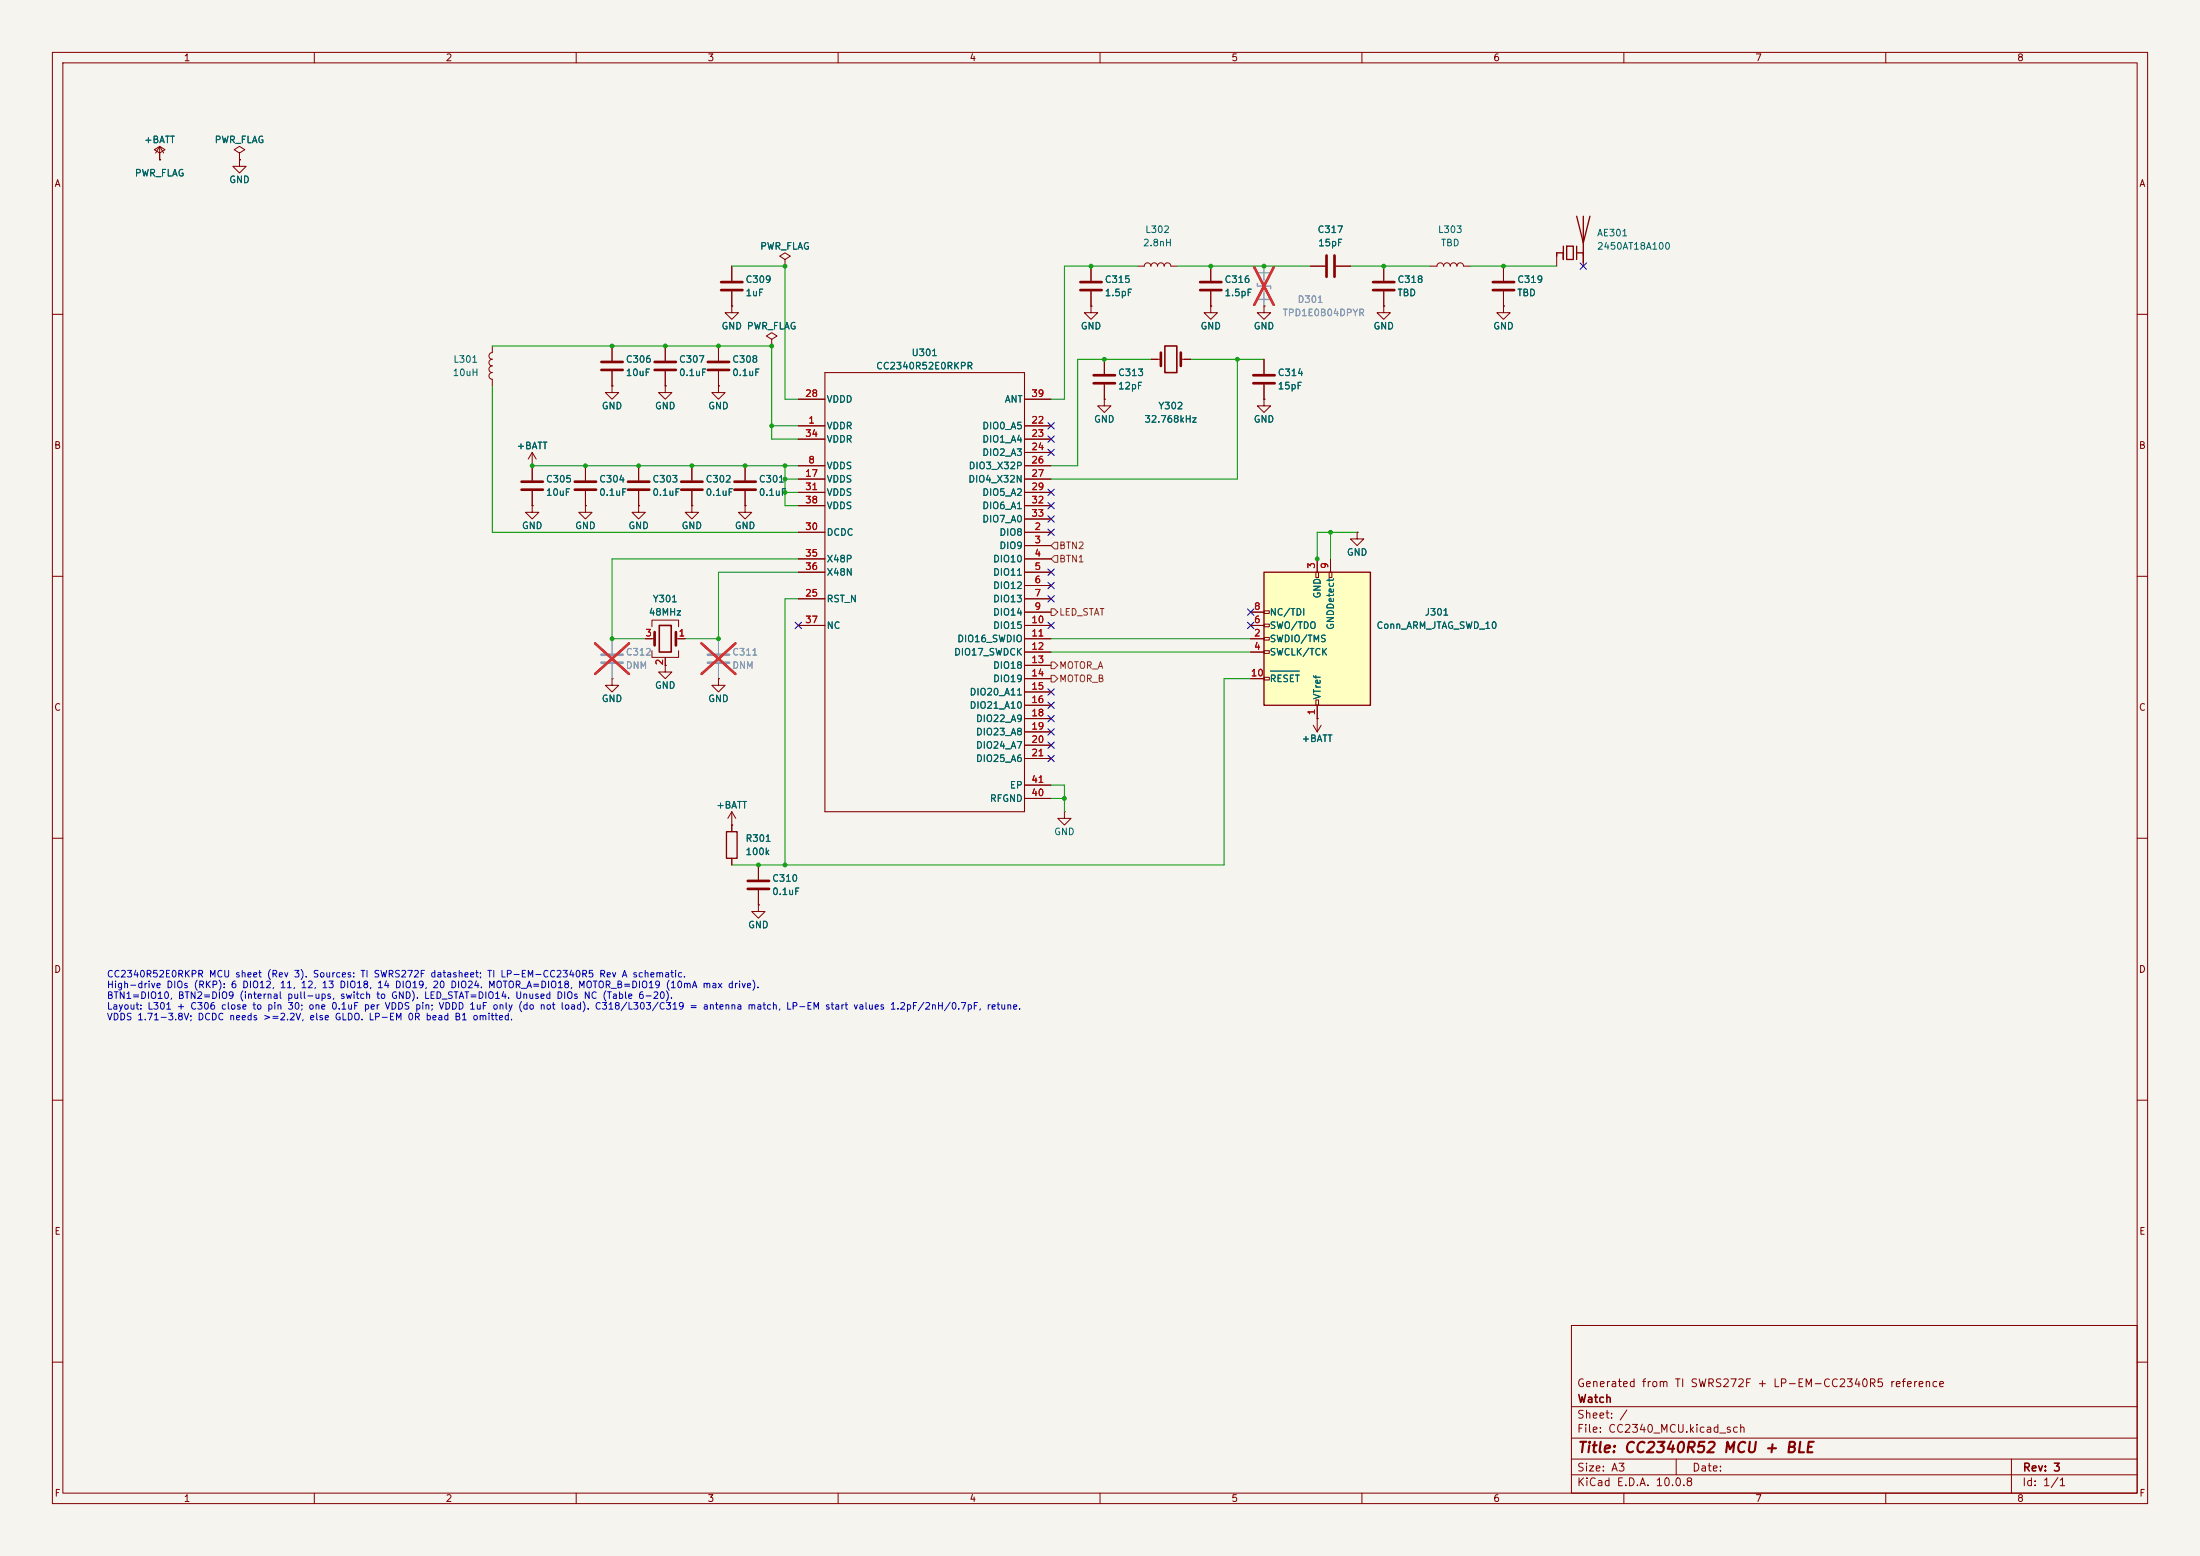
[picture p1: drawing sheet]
<svg xmlns="http://www.w3.org/2000/svg" width="420mm" height="297mm" viewBox="0 0 420 297" stroke-linecap="round" stroke-linejoin="round" font-family="sans-serif">
<path d="M0 0h420v297h-420z" fill="#f5f4ef" stroke="#f5f4ef" stroke-width=".19"/>
<g fill="none" stroke="#840000" stroke-width=".19">
<path d="M10 10h400v277h-400zM12 12h396v273h-396zM60 10v2M110 10v2M160 10v2M210 10v2M260 10v2M310 10v2M360 10v2M208.3 58.4v1.3h1.2l-1.2 1.3-1.3-1.3h1.3M208.3 58.4h.1M208.3 50.8v2.8"/>
<path d="M208.3 55.6v2.8M217.2 50.8h1.2a.64 .64 0 0 1 .7-.6 .64 .64 0 0 1 .6 .6 .64 .64 0 0 1 .6-.6 .64 .64 0 0 1 .7 .6 .64 .64 0 0 1 .6-.6 .64 .64 0 0 1 .6 .6 .64 .64 0 0 1 .7-.6 .64 .64 0 0 1 .6 .6h1.3M231.1 58.4v1.3h1.3l-1.3 1.3-1.2-1.3h1.2M231.1 58.4h.1M231.1 50.8v2.8M231.1 55.6v2.8M241.3 58.4v1.3h1.3l-1.3 1.3-1.3-1.3h1.3M241.3 58.4h.1M250.2 50.8h2.8M255 50.8h2.8M264.2 58.4v1.3h1.2l-1.2 1.3-1.3-1.3h1.3M264.2 58.4h.1"/>
<path d="M264.2 50.8v2.8M264.2 55.6v2.8M273 50.8h1.3a.64 .64 0 0 1 .7-.6 .64 .64 0 0 1 .6 .6 .64 .64 0 0 1 .6-.6 .64 .64 0 0 1 .7 .6 .64 .64 0 0 1 .6-.6 .64 .64 0 0 1 .6 .6 .64 .64 0 0 1 .7-.6 .64 .64 0 0 1 .6 .6h1.3M287 58.4v1.3h1.3l-1.3 1.3-1.3-1.3h1.3M287 58.4h.1M287 50.8v2.8M287 55.6v2.8M297.2 48.3v2.5M302.3 48.3v2.5M10 60h2M127 73.7v1.2h1.3l-1.3 1.3-1.3-1.3h1.3M127 73.7h.1"/>
<path d="M147.3 64.8l1-.7-1-.6-1 .6 1 .7v1.2M147.3 66h.1M210.8 76.2v1.3h1.3l-1.3 1.2-1.3-1.2h1.3M210.8 76.2h.1M408 60h2M101.6 96.5v1.3h1.3l-1.3 1.3-1.3-1.3h1.3M101.6 96.5h.1M101.6 88.9v2.8M101.6 93.7v2.8M111.8 88.9v2.8M111.8 93.7v2.8M121.9 96.5v1.3h1.3l-1.3 1.3-1.3-1.3h1.3"/>
<path d="M121.9 96.5h.1M121.9 88.9v2.8M121.9 93.7v2.8M132.1 88.9v2.8M132.1 93.7v2.8M142.2 88.9v2.8M142.2 93.7v2.8M10 110h2M408 110h2M10 160h2M139.7 157.5v1.3M203.2 154.9v1.3h1.3l-1.3 1.3-1.3-1.3h1.3"/>
<path d="M203.2 154.9h.1M408 160h2M139.7 163.8v1.3M10 210h2M408 210h2M300 253h108v32h-108zM10 260h2M300 278.5h108M300 274.5h108M300 268.5h108M320 278.5v3M384 278.5v6.5"/>
<path d="M408 260h2M60 285v2M110 285v2M160 285v2M210 285v2M260 285v2M300 281.5h108M310 285v2M360 285v2"/>
</g>
<path d="M114.8 125h4.1M114.8 126.5h4.1" fill="none" stroke="#9c9b98" stroke-width=".51"/>
<path d="M116.8 121.9v2.8M116.8 126.7v2.8" fill="none" stroke="#9c9b98" stroke-width=".19"/>
<path d="M113.6 122.8l6.5 5.9M120.1 122.8l-6.5 5.9" fill="none" stroke="#e12e31" stroke-width=".46"/>
<g fill="none" stroke="#840000" stroke-width=".51">
<path d="M206.2 53.8h4.1M206.2 55.4h4.1M229.1 53.8h4.1M229.1 55.4h4.1M253.2 48.8v4M254.8 48.8v4M262.1 53.8h4.1M262.1 55.4h4.1M285 53.8h4.1M285 55.4h4.1M99.6 91.9h4M99.6 93.5h4"/>
<path d="M109.7 91.9h4.1M109.7 93.5h4.1M119.9 91.9h4.1M119.9 93.5h4.1M130 91.9h4.1M130 93.5h4.1M140.2 91.9h4.1M140.2 93.5h4.1"/>
</g>
<path d="M298.4 47v2.5v-1.2h-1.2v.6M299.1 47h1.3v2.5h-1.3zM301 41.3l1.3 5.1 1.2-5.1M301 48.3h1.3M301 47v2.5M302.3 41.3v8.9M138.7 158.8h2v5h-2z" fill="none" stroke="#840000" stroke-width=".25"/>
<path d="M241.3 109.2h20.3v25.4h-20.3z" fill="#ffffc2"/>
<path d="M241.3 109.2h20.3v25.4h-20.3z" fill="none" stroke="#840000" stroke-width=".25"/>
<g fill="none" stroke="#840000" stroke-width=".19">
<path d="M30.5 30.5h.1M30.5 29.2l1-.6-1-.7-1 .7 1 .6v1.3M30.5 27.9l-.8 1.3M30.5 27.9l.7 1.3M30.5 27.9v2.6M45.7 30.5v1.3h1.3l-1.3 1.2-1.3-1.2h1.3M45.7 30.5h.1M45.7 29.2l1-.6-1-.7-1 .7 1 .6v1.3M139.7 58.4v1.3h1.3l-1.3 1.3-1.3-1.3h1.3M139.7 58.4h.1M139.7 50.8v2.8M139.7 55.6v2.8"/>
<path d="M149.9 49.5l1-.6-1-.6-1.1 .6 1.1 .6v1.3M149.9 50.8h.1M208.3 58.4h.1M208.3 50.8v2.8M208.3 55.6v2.8M231.1 58.4h.1M231.1 50.8v2.8M231.1 55.6v2.8M241.3 58.4h.1M250.2 50.8h2.8M255 50.8h2.8M264.2 58.4h.1"/>
<path d="M264.2 50.8v2.8M264.2 55.6v2.8M287 58.4h.1M287 50.8v2.8M287 55.6v2.8M94 69.8a.64 .64 0 0 0-.7 .7 .64 .64 0 0 0 .7 .6 .64 .64 0 0 0-.7 .7 .64 .64 0 0 0 .7 .6v1.3M94 66v1.3a.64 .64 0 0 0-.7 .6 .64 .64 0 0 0 .7 .7 .64 .64 0 0 0-.7 .6 .64 .64 0 0 0 .7 .7M116.8 73.7v1.2h1.3l-1.3 1.3-1.2-1.3h1.2M116.8 73.7h.1M116.8 66v2.8M116.8 70.9v2.8M127 73.7h.1"/>
<path d="M127 66v2.8M127 70.9v2.8M137.2 73.7v1.2h1.2l-1.2 1.3-1.3-1.3h1.3M137.2 73.7h.1M137.2 66v2.8M137.2 70.9v2.8M147.3 66h.1M152.4 76.2h5.1M195.6 76.2h5.1M210.8 76.2h.1M210.8 68.6v2.8M210.8 73.4v2.8"/>
<path d="M219.7 68.6h1.9M225.4 68.6h1.9M241.3 76.2v1.3h1.3l-1.3 1.2-1.3-1.2h1.3M241.3 76.2h.1M241.3 68.6v2.8M241.3 73.4v2.8M101.6 88.9h.1M101.6 96.5h.1M101.6 86.4l-.8 1.2M101.6 86.4l.8 1.2M101.6 86.4v5.3M101.6 93.7v2.8"/>
<path d="M111.8 96.5v1.3h1.2l-1.2 1.3-1.3-1.3h1.3M111.8 96.5h.1M111.8 88.9v2.8M111.8 93.7v2.8M121.9 96.5h.1M121.9 88.9v2.8M121.9 93.7v2.8M132.1 96.5v1.3h1.2l-1.2 1.3-1.3-1.3h1.3M132.1 96.5h.1M132.1 88.9v2.8M132.1 93.7v2.8M142.2 96.5v1.3h1.3l-1.3 1.3-1.2-1.3h1.2"/>
<path d="M142.2 96.5h.1M142.2 88.9v2.8M142.2 93.7v2.8M152.4 81.3h5.1M152.4 88.9h5.1M152.4 91.4h5.1M152.4 83.8h5.1M152.4 94h5.1M152.4 96.5h5.1M195.6 81.3h5.1M195.6 88.9h5.1M195.6 91.4h5.1"/>
<path d="M195.6 83.8h5.1M195.6 86.4h5.1M195.6 94h5.1M195.6 96.5h5.1M195.6 99.1h5.1M124.5 119.6v-1.2h5v1.2M152.4 119.4h5.1M152.4 101.6h5.1M152.4 106.7h5.1M152.4 109.2h5.1M152.4 114.3h5.1M195.6 119.4h5.1"/>
<path d="M195.6 116.8h5.1M195.6 101.6h5.1M195.6 104.1h5.1M195.6 106.7h5.1M195.6 109.2h5.1M195.6 111.8h5.1M195.6 114.3h5.1M238.8 119.4h2.5M238.8 116.8h2.5M241.3 119.1h1v.5h-1zM241.3 116.6h1v.5h-1zM251.2 109.2h.5v1h-.5z"/>
<path d="M251.5 106.7v2.5M253.7 109.2h.6v1h-.6zM254 106.7v2.5M259.1 101.6v1.3h1.2l-1.2 1.2-1.3-1.2h1.3M259.1 101.6h.1M116.8 129.5v1.3h1.3l-1.3 1.3-1.2-1.3h1.2M116.8 129.5h.1M123.2 121.9h1.8M124.5 124.2v1.3h5v-1.3M127 127v1.3h1.3l-1.3 1.2-1.3-1.2h1.3M127 127h.1M127 125.5v1.5"/>
<path d="M129 121.9h1.8M137.2 129.5v1.3h1.2l-1.2 1.3-1.3-1.3h1.3M137.2 129.5h.1M195.6 121.9h5.1M195.6 124.5h5.1M195.6 129.5h5.1M195.6 127h5.1M195.6 132.1h5.1M195.6 134.6h5.1M195.6 137.2h5.1M195.6 139.7h5.1M238.8 121.9h2.5"/>
<path d="M238.8 124.5h2.5M238.8 129.5h2.5M241.3 124.2h1v.5h-1zM241.3 129.3h1v.5h-1zM241.3 121.7h1v.5h-1zM250.7 138.4l.8 1.3M251.2 133.6h.5v1h-.5zM251.5 137.2h.1M251.5 134.6v5.1M252.2 138.4l-.7 1.3M139.7 157.5h.1M139.7 154.9v3.9"/>
<path d="M139.7 154.9l-.8 1.3M139.7 154.9l.8 1.3M195.6 142.2h5.1M195.6 144.8h5.1M195.6 152.4h5.1M195.6 149.9h5.1M139.7 163.8v1.3M144.8 172.7v1.3h1.2l-1.2 1.3-1.3-1.3h1.3M144.8 172.7h.1M144.8 165.1v2.8M144.8 169.9v2.8"/>
</g>
<path d="M242.5 128.1h5.5" fill="none" stroke="#006464" stroke-width=".19"/>
<g fill="none" stroke="#840000" stroke-width=".51">
<path d="M137.7 53.8h4M137.7 55.4h4M114.8 69.1h4.1M114.8 70.6h4.1M125 69.1h4M125 70.6h4M135.1 69.1h4.1M135.1 70.6h4.1M208.8 71.6h4.1M208.8 73.2h4.1M221.6 67.3v2.6M225.4 67.3v2.6"/>
<path d="M239.3 71.6h4M239.3 73.2h4M125 120.7v2.5M129 120.7v2.5M142.7 168.1h4.1M142.7 169.7h4.1"/>
</g>
<path d="M157.5 71.1h38.1v83.8h-38.1z" fill="none" stroke="#840000" stroke-width=".2"/>
<path d="M222.4 66h2.3v5.1h-2.3zM125.9 119.4h2.2v5.1h-2.2z" fill="none" stroke="#840000" stroke-width=".3"/>
<path d="M240 52.1h2.6l-2.6 5.1h2.6zM240 54.1v.5h2.6v.5" fill="none" stroke="#9c9b98" stroke-width=".25"/>
<path d="M241.3 50.8v7.6M116.8 121.9v2.8M116.8 126.7v2.8M137.2 121.9v2.8M137.2 126.7v2.8" fill="none" stroke="#9c9b98" stroke-width=".19"/>
<path d="M239.4 51l3.8 7.2M243.2 51l-3.8 7.2M113.6 122.8l6.5 5.9M120.1 122.8l-6.5 5.9M133.9 122.8l6.5 5.9M140.4 122.8l-6.5 5.9" fill="none" stroke="#e12e31" stroke-width=".46"/>
<path d="M135.1 125h4.1M135.1 126.5h4.1" fill="none" stroke="#9c9b98" stroke-width=".51"/>
<path d="M200.7 116.2h.6l.6 .6-.6 .7h-.6zM201.3 103.5h.6v1.3h-.6l-.6-.7zM201.3 106h.6v1.3h-.6l-.6-.6zM200.7 126.4h.6l.6 .6-.6 .6h-.6zM200.7 128.9h.6l.6 .6-.6 .7h-.6z" fill="none" stroke="#725600" stroke-width=".19"/>
<g fill="none" stroke="#009600" stroke-width=".19">
<path d="M139.7 50.8h10.2v25.4h2.5M217.2 50.8h-14v25.4h-2.5M224.8 50.8h25.4M257.8 50.8h15.2M280.7 50.8h16.5M94 66h53.3v17.8h5.1M94 73.7v27.9h58.4M219.7 68.6h-14v20.3h-5M227.3 68.6h14M236.2 68.6v22.8h-35.5M101.6 88.9h50.8M147.3 81.3h5.1"/>
<path d="M149.9 88.9v7.6h2.5M149.9 91.4h2.5M149.9 94h2.5M152.4 106.7h-35.6v15.2h6.4M152.4 109.2h-15.2v12.7h-6.4M152.4 114.3h-2.5v50.8M254 101.6v5.1M259.1 101.6h-7.6v5.1M200.7 121.9h38.1M200.7 124.5h38.1M238.8 129.5h-5.1v35.6h-94M200.7 152.4h2.5"/>
<path d="M200.7 149.9h2.5v5"/>
</g>
<g fill="none" stroke="#000084" stroke-width=".19">
<path d="M301.7 50.2l1.2 1.2M302.9 50.2l-1.2 1.2M200.1 93.4l1.2 1.2M200.1 95.9l1.2 1.2M200.1 80.7l1.2 1.2M200.1 83.2l1.2 1.2M200.1 98.5l1.2 1.2M200.1 85.8l1.2 1.2M201.3 93.4l-1.2 1.2M201.3 95.9l-1.2 1.2M201.3 80.7l-1.2 1.2M201.3 83.2l-1.2 1.2"/>
<path d="M201.3 98.5l-1.2 1.2M201.3 85.8l-1.2 1.2M151.8 118.8l1.2 1.2M153 118.8l-1.2 1.2M200.1 113.7l1.2 1.2M200.1 118.8l1.2 1.2M200.1 101l1.2 1.2M200.1 108.6l1.2 1.2M200.1 111.2l1.2 1.2M201.3 113.7l-1.2 1.2M201.3 118.8l-1.2 1.2M201.3 101l-1.2 1.2"/>
<path d="M201.3 108.6l-1.2 1.2M201.3 111.2l-1.2 1.2M238.2 118.8l1.2 1.2M238.2 116.2l1.2 1.2M239.4 118.8l-1.2 1.2M239.4 116.2l-1.2 1.2M200.1 131.5l1.2 1.2M200.1 134l1.2 1.2M200.1 136.6l1.2 1.2M200.1 139.1l1.2 1.2M201.3 131.5l-1.2 1.2M201.3 134l-1.2 1.2"/>
<path d="M201.3 136.6l-1.2 1.2M201.3 139.1l-1.2 1.2M200.1 141.6l1.2 1.2M200.1 144.2l1.2 1.2M201.3 141.6l-1.2 1.2M201.3 144.2l-1.2 1.2"/>
</g>
<g fill="#009600">
<circle cx="203.2" cy="152.4" r=".46"/>
<circle cx="144.8" cy="165.1" r=".46"/>
<circle cx="149.9" cy="165.1" r=".46"/>
<circle cx="111.8" cy="88.9" r=".46"/>
<circle cx="101.6" cy="88.9" r=".46"/>
<circle cx="142.2" cy="88.9" r=".46"/>
<circle cx="132.1" cy="88.9" r=".46"/>
<circle cx="116.8" cy="121.9" r=".46"/>
<circle cx="149.9" cy="88.9" r=".46"/>
<circle cx="149.9" cy="91.4" r=".46"/>
<circle cx="149.9" cy="94" r=".46"/>
<circle cx="137.2" cy="121.9" r=".46"/>
<circle cx="121.9" cy="88.9" r=".46"/>
<circle cx="210.8" cy="68.6" r=".46"/>
<circle cx="208.3" cy="50.8" r=".46"/>
<circle cx="251.5" cy="106.7" r=".46"/>
<circle cx="254" cy="101.6" r=".46"/>
<circle cx="149.9" cy="50.8" r=".46"/>
<circle cx="147.3" cy="81.3" r=".46"/>
<circle cx="137.2" cy="66" r=".46"/>
<circle cx="127" cy="66" r=".46"/>
<circle cx="116.8" cy="66" r=".46"/>
<circle cx="147.3" cy="66" r=".46"/>
<circle cx="236.2" cy="68.6" r=".46"/>
<circle cx="241.3" cy="50.8" r=".46"/>
<circle cx="231.1" cy="50.8" r=".46"/>
<circle cx="264.2" cy="50.8" r=".46"/>
<circle cx="287" cy="50.8" r=".46"/>
</g>
<text font-size="2" fill="#840000" x="301" y="277.8">Title: CC2340R52 MCU + BLE</text>
<g font-size="1.5" fill="#840000">
<text x="300.9" y="265.1">Generated from TI SWRS272F + LP-EM-CC2340R5 reference</text>
<text x="301" y="268.1">Watch</text>
<text x="300.9" y="273.8">File: CC2340_MCU.kicad_sch</text>
<text x="300.9" y="271.1">Sheet: /</text>
<text x="300.9" y="281.2">Size: A3</text>
<text x="322.9" y="281.2">Date:</text>
<text x="386" y="281.2">Rev: 3</text>
<text x="300.9" y="284">KiCad E.D.A. 10.0.8</text>
<text x="385.9" y="284">Id: 1/1</text>
</g>
<g font-size="1.3" fill="#840000">
<text x="35" y="12">1</text>
<text x="85" y="12">2</text>
<text x="135" y="12">3</text>
<text x="185" y="12">4</text>
<text x="235" y="12">5</text>
<text x="285" y="12">6</text>
<text x="335" y="12">7</text>
<text x="385" y="12">8</text>
<text x="10.3" y="36">A</text>
<text x="408.3" y="36">A</text>
<text x="10.2" y="86">B</text>
<text x="408.2" y="86">B</text>
<text x="10.2" y="136">C</text>
<text x="408.2" y="136">C</text>
<text x="10.2" y="186">D</text>
<text x="408.2" y="186">D</text>
<text x="10.3" y="236">E</text>
<text x="408.3" y="236">E</text>
<text x="10.3" y="286">F</text>
<text x="35" y="287">1</text>
<text x="85" y="287">2</text>
<text x="135" y="287">3</text>
<text x="185" y="287">4</text>
<text x="235" y="287">5</text>
<text x="285" y="287">6</text>
<text x="335" y="287">7</text>
<text x="385" y="287">8</text>
<text x="408.3" y="286">F</text>
</g>
<g font-size="1.3" fill="#006464">
<text x="27.4" y="27.6">+BATT</text>
<text x="40.9" y="27.6">PWR_FLAG</text>
<text x="25.6" y="34">PWR_FLAG</text>
<text x="43.7" y="35.3">GND</text>
<text x="145" y="48">PWR_FLAG</text>
<text x="218.1" y="47.3">2.8nH</text>
<text x="218.5" y="44.8">L302</text>
<text x="251.4" y="44.8">C317</text>
<text x="251.5" y="47.3">15pF</text>
<text x="274.4" y="44.8">L303</text>
<text x="275" y="47.3">TBD</text>
<text x="304.8" y="45.4">AE301</text>
<text x="304.8" y="48">2450AT18A100</text>
<text x="142.2" y="54.3">C309</text>
<text x="142.2" y="56.8">1uF</text>
<text x="210.8" y="54.3">C315</text>
<text x="210.8" y="56.8">1.5pF</text>
<text x="233.7" y="54.3">C316</text>
<text x="233.7" y="56.8">1.5pF</text>
<text x="266.7" y="54.3">C318</text>
<text x="266.7" y="56.8">TBD</text>
<text x="289.5" y="54.3">C319</text>
<text x="289.5" y="56.8">TBD</text>
<text x="137.6" y="63.2">GND PWR_FLAG</text>
<text x="206.2" y="63.2">GND</text>
<text x="229.1" y="63.2">GND</text>
<text x="239.2" y="63.2">GND</text>
<text x="262.1" y="63.2">GND</text>
<text x="285" y="63.2">GND</text>
<text x="86.4" y="69.5">L301</text>
<text x="119.4" y="69.5">C306</text>
<text x="129.5" y="69.5">C307</text>
<text x="139.7" y="69.5">C308</text>
<text x="167.2" y="70.8">CC2340R52E0RKPR</text>
<text x="173.9" y="68.3">U301</text>
<text x="86.3" y="72.1">10uH</text>
<text x="119.4" y="72.1">10uF</text>
<text x="129.5" y="72.1">0.1uF</text>
<text x="139.7" y="72.1">0.1uF</text>
<text x="157.7" y="77.2">VDDD</text>
<text x="191.7" y="77.2">ANT</text>
<text x="213.3" y="72.1">C313</text>
<text x="213.3" y="74.6">12pF</text>
<text x="243.8" y="72.1">C314</text>
<text x="243.8" y="74.6">15pF</text>
<text x="114.8" y="78.4">GND</text>
<text x="124.9" y="78.4">GND</text>
<text x="135.1" y="78.4">GND</text>
<text x="157.7" y="82.2">VDDR</text>
<text x="187.4" y="82.2">DIO0_A5</text>
<text x="208.8" y="81">GND</text>
<text x="218.4" y="81">32.768kHz</text>
<text x="221" y="78.4">Y302</text>
<text x="239.2" y="81">GND</text>
<text x="98.5" y="86.1">+BATT</text>
<text x="157.7" y="89.9">VDDS</text>
<text x="157.7" y="84.8">VDDR</text>
<text x="184.8" y="89.9">DIO3_X32P</text>
<text x="187.4" y="84.8">DIO1_A4</text>
<text x="187.4" y="87.3">DIO2_A3</text>
<text x="104.1" y="92.4">C305</text>
<text x="104.1" y="94.9">10uF</text>
<text x="114.3" y="92.4">C304</text>
<text x="114.3" y="94.9">0.1uF</text>
<text x="124.4" y="92.4">C303</text>
<text x="124.4" y="94.9">0.1uF</text>
<text x="134.6" y="92.4">C302</text>
<text x="134.6" y="94.9">0.1uF</text>
<text x="144.8" y="92.4">C301</text>
<text x="144.8" y="94.9">0.1uF</text>
<text x="157.7" y="92.4">VDDS</text>
<text x="157.7" y="94.9">VDDS</text>
<text x="184.8" y="92.4">DIO4_X32N</text>
<text x="187.4" y="94.9">DIO5_A2</text>
<text x="99.5" y="101.3">GND</text>
<text x="109.7" y="101.3">GND</text>
<text x="119.9" y="101.3">GND</text>
<text x="130" y="101.3">GND</text>
<text x="140.2" y="101.3">GND</text>
<text x="157.7" y="97.5">VDDS</text>
<text x="187.4" y="97.5">DIO6_A1</text>
<text x="187.4" y="100">DIO7_A0</text>
<text x="157.7" y="102.6">DCDC</text>
<text x="157.7" y="107.6">X48P</text>
<text x="189.5" y="107.6">DIO10</text>
<text x="190.7" y="102.6">DIO8</text>
<text x="190.7" y="105.1">DIO9</text>
<text x="257" y="106.4">GND</text>
<text x="157.7" y="110.2">X48N</text>
<text x="189.5" y="110.2">DIO11</text>
<text x="189.5" y="112.7">DIO12</text>
<text x="123.8" y="117.8">48MHz</text>
<text x="124.5" y="115.3">Y301</text>
<text x="157.7" y="115.3">RST_N</text>
<text x="189.5" y="115.3">DIO13</text>
<text x="189.5" y="117.8">DIO14</text>
<text x="242.3" y="117.8">NC/TDI</text>
<text x="252.4" y="114.3" transform="rotate(-90 252.4 114.3)">GND</text>
<text x="271.9" y="117.8">J301</text>
<text x="157.7" y="120.3">NC</text>
<text x="182" y="125.4">DIO17_SWDCK</text>
<text x="182.6" y="122.9">DIO16_SWDIO</text>
<text x="189.5" y="120.3">DIO15</text>
<text x="242.3" y="122.9">SWDIO/TMS</text>
<text x="242.3" y="125.4">SWCLK/TCK</text>
<text x="242.3" y="120.3">SWO/TDO</text>
<text x="255" y="120.3" transform="rotate(-90 255 120.3)">GNDDetect</text>
<text x="262.7" y="120.3">Conn_ARM_JTAG_SWD_10</text>
<text x="124.9" y="131.8">GND</text>
<text x="189.5" y="128">DIO18</text>
<text x="189.5" y="130.5">DIO19</text>
<text x="242.3" y="130.5">RESET</text>
<text x="114.8" y="134.3">GND</text>
<text x="135.1" y="134.3">GND</text>
<text x="185" y="133">DIO20_A11</text>
<text x="185" y="135.6">DIO21_A10</text>
<text x="252.4" y="133.6" transform="rotate(-90 252.4 133.6)">VTref</text>
<text x="186.2" y="138.1">DIO22_A9</text>
<text x="186.2" y="140.7">DIO23_A8</text>
<text x="186.2" y="143.2">DIO24_A7</text>
<text x="248.4" y="141.9">+BATT</text>
<text x="186.2" y="145.7">DIO25_A6</text>
<text x="136.6" y="154.6">+BATT</text>
<text x="188.9" y="153.4">RFGND</text>
<text x="192.7" y="150.8">EP</text>
<text x="142.2" y="161">R301</text>
<text x="201.1" y="159.7">GND</text>
<text x="142.2" y="163.5">100k</text>
<text x="147.3" y="168.6">C310</text>
<text x="147.3" y="171.1">0.1uF</text>
<text x="142.7" y="177.5">GND</text>
</g>
<g font-size="1.3" fill="#939391">
<text x="247.6" y="58.1">D301</text>
<text x="244.8" y="60.7">TPD1E0B04DPYR</text>
<text x="119.4" y="125.4">C312</text>
<text x="139.7" y="125.4">C311</text>
<text x="119.4" y="128">DNM</text>
<text x="139.7" y="128">DNM</text>
</g>
<g font-size="1.3" fill="#a90000">
<text x="153.6" y="76.1">28</text>
<text x="196.8" y="76.1">39</text>
<text x="153.6" y="83.7">34</text>
<text x="154.2" y="81.1">1</text>
<text x="196.8" y="81.1">22</text>
<text x="196.8" y="83.7">23</text>
<text x="154.2" y="88.8">8</text>
<text x="196.8" y="86.2">24</text>
<text x="196.8" y="88.8">26</text>
<text x="153.6" y="91.3">17</text>
<text x="153.6" y="93.8">31</text>
<text x="196.8" y="91.3">27</text>
<text x="196.8" y="93.8">29</text>
<text x="153.6" y="101.5">30</text>
<text x="153.6" y="96.4">38</text>
<text x="196.8" y="96.4">32</text>
<text x="196.8" y="98.9">33</text>
<text x="197.4" y="101.5">2</text>
<text x="153.6" y="106.5">35</text>
<text x="197.4" y="104">3</text>
<text x="197.4" y="106.5">4</text>
<text x="153.6" y="109.1">36</text>
<text x="197.4" y="109.1">5</text>
<text x="197.4" y="111.6">6</text>
<text x="251.3" y="108.7" transform="rotate(-90 251.3 108.7)">3</text>
<text x="253.9" y="108.7" transform="rotate(-90 253.9 108.7)">9</text>
<text x="153.6" y="114.2">25</text>
<text x="153.6" y="119.2">37</text>
<text x="196.8" y="119.2">10</text>
<text x="197.4" y="114.2">7</text>
<text x="197.4" y="116.7">9</text>
<text x="239.3" y="119.2">6</text>
<text x="239.3" y="116.7">8</text>
<text x="123.1" y="121.8">3</text>
<text x="129.4" y="121.8">1</text>
<text x="196.8" y="121.8">11</text>
<text x="196.8" y="124.3">12</text>
<text x="239.3" y="121.8">2</text>
<text x="239.3" y="124.3">4</text>
<text x="126.9" y="127.1" transform="rotate(-90 126.9 127.1)">2</text>
<text x="196.8" y="126.9">13</text>
<text x="196.8" y="129.4">14</text>
<text x="196.8" y="131.9">15</text>
<text x="238.7" y="129.4">10</text>
<text x="196.8" y="134.5">16</text>
<text x="196.8" y="137">18</text>
<text x="251.3" y="136.6" transform="rotate(-90 251.3 136.6)">1</text>
<text x="196.8" y="139.6">19</text>
<text x="196.8" y="142.1">20</text>
<text x="196.8" y="144.6">21</text>
<text x="196.8" y="149.7">41</text>
<text x="196.8" y="152.3">40</text>
</g>
<g font-size="1.3" fill="#725600">
<text x="202.1" y="105.1">BTN2</text>
<text x="202.1" y="107.6">BTN1</text>
<text x="202.1" y="117.8">LED_STAT</text>
<text x="202.1" y="128">MOTOR_A</text>
<text x="202.1" y="130.5">MOTOR_B</text>
</g>
<g font-size="1.3" fill="#0000c2">
<text x="20.3" y="186.9">CC2340R52E0RKPR MCU sheet (Rev 3). Sources: TI SWRS272F datasheet; TI LP-EM-CC2340R5 Rev A schematic.</text>
<text x="20.3" y="188.9">High-drive DIOs (RKP): 6 DIO12, 11, 12, 13 DIO18, 14 DIO19, 20 DIO24. MOTOR_A=DIO18, MOTOR_B=DIO19 (10mA max drive).</text>
<text x="20.3" y="191">BTN1=DIO10, BTN2=DIO9 (internal pull-ups, switch to GND). LED_STAT=DIO14. Unused DIOs NC (Table 6-20).</text>
<text x="20.3" y="193">Layout: L301 + C306 close to pin 30; one 0.1uF per VDDS pin; VDDD 1uF only (do not load). C318/L303/C319 = antenna match, LP-EM start values 1.2pF/2nH/0.7pF, retune.</text>
<text x="20.3" y="195.1">VDDS 1.71-3.8V; DCDC needs &gt;=2.2V, else GLDO. LP-EM 0R bead B1 omitted.</text>
</g>
</svg>
